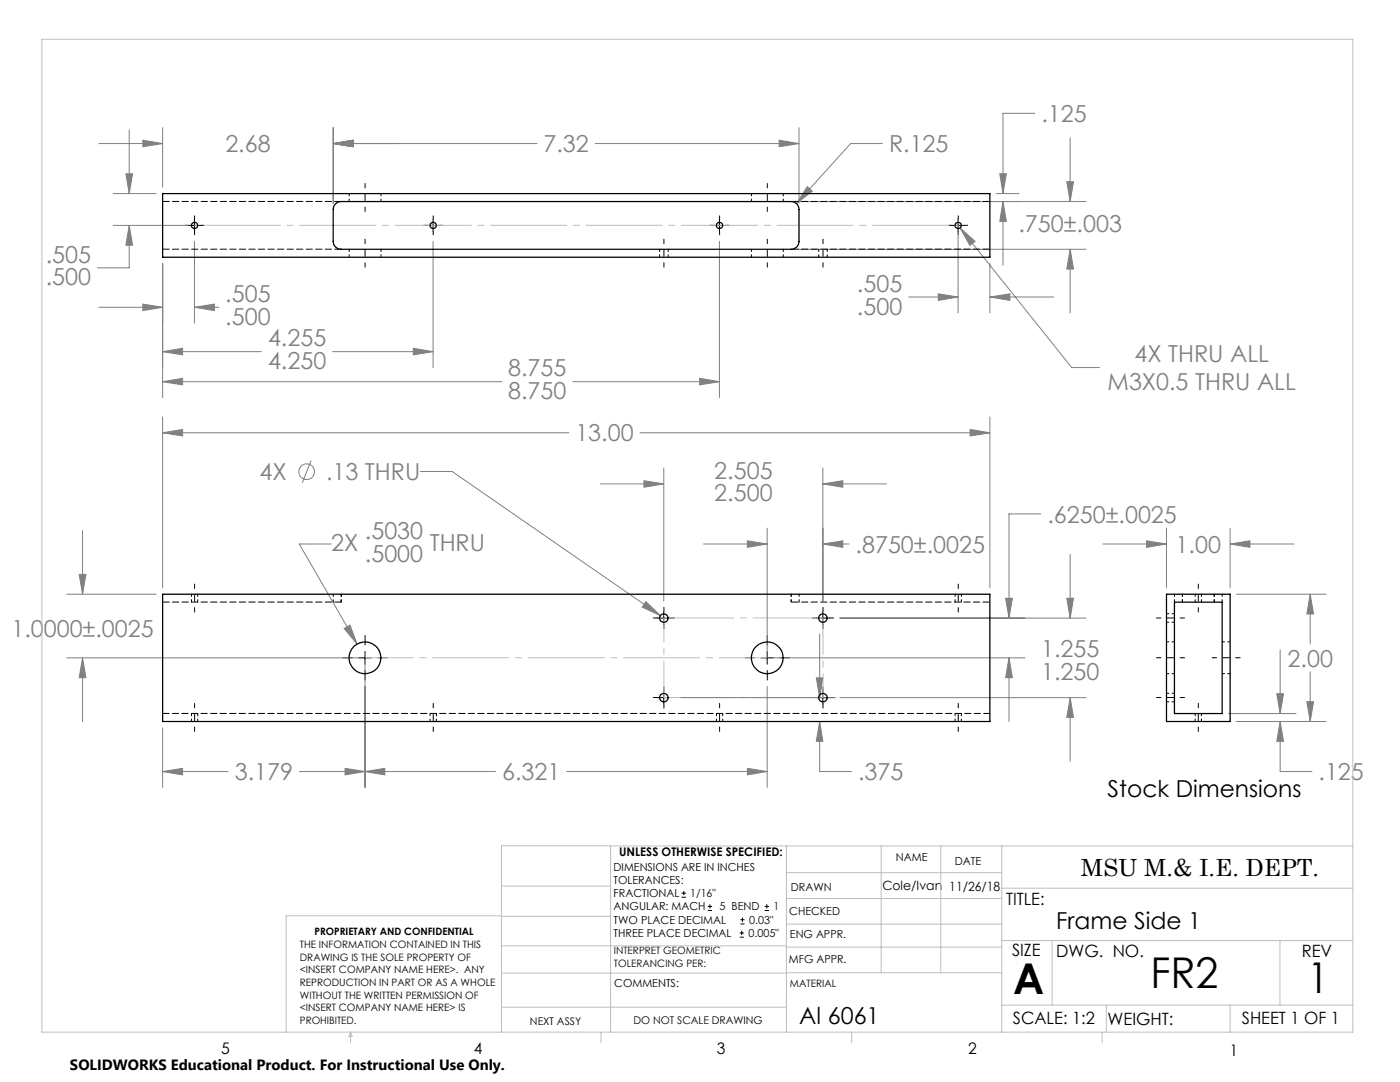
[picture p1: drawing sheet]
<svg xmlns="http://www.w3.org/2000/svg" width="279mm" height="216mm" viewBox="0 0 279 216" stroke-linecap="round" stroke-linejoin="round" font-family="sans-serif">
<g fill="none" stroke="#808080" stroke-width=".2">
<path d="M19.8 28.6h12.7M22.6 38.6h8.6M25.1 34.7h1.4l-.7 3.9zM25.8 25.9v12.7M28.5 28l4 .6-4 .7zM32.5 25.5v11.9M66.5 28.6l3.9-.6v1.3zM66.5 25.5v15M66.5 28.6h40.7M118.8 28.6h40.7M155.5 28l4 .6-4 .7zM159.5 25.5v15"/>
<path d="M161.1 37.3l1 .8-3.2 2.5zM176.1 28.6h-6.3l-10.9 12M198.8 38.6h4.5M199.5 34.7h1.3l-.6 3.9zM206.5 22.6h-6.3v16M212.9 36.3h1.3l-.6 3.9zM213.6 27.5v12.7M22.6 45h14.9M25.8 45l.7 3.9h-1.4zM25.8 45v8.4h-6.4M32.5 52.6v26.7M38.8 48.2v16.3"/>
<path d="M86.4 48.2v25.1M143.6 48.2v31.1M159.1 40.2h57.6M159.1 49.7h57.6M181.4 59.3h9.8M187.3 58.6l3.9 .7-3.9 .6zM191.2 46.2v16.2M191.6 45.5l3 2.7-1 .8zM191.6 45.5l22.3 27.8h5.5M197.6 59.3l3.9-.7v1.3zM197.6 52.6v9.8M197.6 59.3h12.7"/>
<path d="M200.2 40.2l.6 4h-1.3zM200.2 40.2v12.7M213.6 49.7l.6 4h-1.3zM213.6 49.7v12.7M19.8 61.3h12.7M28.5 60.7l4 .6-4 .7zM32.5 70.2l3.9-.7v1.3zM32.5 76.2l3.9-.7v1.3zM32.5 70.2h19.7M32.5 76.2h67.6M38.8 61.3l4-.6v1.3zM38.8 61.3h4.9"/>
<path d="M66.4 70.2h20M82.5 69.5l3.9 .7-3.9 .6zM114.3 76.2h29.3M139.6 75.5l4 .7-4 .6zM32.5 86.4l3.9-.7v1.3zM32.5 83.2v34.1M32.5 86.4h81M62.1 91.9l-1.8 4.4M83.9 94.1h6.3l41.6 28.7M119.8 96.6h12.7M127.7 86.4h69.9M128.5 95.9l4 .7-4 .6z"/>
<path d="M132.5 93.4v26.5M164.2 96.6l4-.7v1.3zM164.2 93.4v26.5M164.2 96.6h12.7M193.6 85.7l4 .7-4 .6zM197.6 83.2v34.1M13.3 118.6h17.9M15.8 114.6h1.3l-.6 4zM16.5 105.9v12.7M66.1 108.5h-6.4l11.6 20M140.4 108.5h12.7M149.2 107.9l3.9 .6-3.9 .7z"/>
<path d="M153.1 105.4v24.6M164.2 108.5l4-.6v1.3zM164.2 108.5h5.2M200.7 119.4h1.3l-.6 3.9zM207.7 102.6h-6.3v20.7M212.9 119.4h1.3l-.6 3.9zM213.6 110.6v12.7M220.1 108.5h12.7M228.8 107.9l4 .6-4 .7zM232.8 105.4v11.9M245.5 108.5l3.9-.6v1.3zM245.5 108.5h12.7"/>
<path d="M245.5 105.4v11.9M246.8 118.6h17.9M261.5 118.6l.6 3.9h-1.3zM261.5 118.6v9.9M13.3 131.3h58.3M16.5 131.3l.6 3.9h-1.3zM16.5 131.3v12.7M68.7 125.4l1.1-.7 1.5 3.8zM72.8 132.5v24.6M128.9 120.1l2.9 2.7-3.6-1.7zM135.9 139.2h30.9M153.1 137v20.1"/>
<path d="M154.4 131.3h50.1M162.9 135.3h1.3l-.6 3.9zM163.6 126.5v12.7M167.6 123.3h49.1M167.6 139.2h49.1M201.4 131.3l.6 3.9h-1.3zM201.4 131.3v12.7M213.6 139.2l.6 4h-1.3zM213.6 139.2v12.7M254.8 138.4h1.4l-.7 4zM255.5 129.7v12.7M261.5 134.1v9.9"/>
<path d="M32.5 154l3.9-.7v1.3zM32.5 145.2v11.9M32.5 154h13M59.8 154h39.1M68.9 153.3l3.9 .7-3.9 .6zM72.8 154l4-.7v1.3zM113.1 154h40M149.2 153.3l3.9 .7-3.9 .6zM163.6 144l.6 3.9h-1.3zM163.6 144v10h6.3M245.2 142.4h13.5M246.8 144h17.9"/>
<path d="M255.5 144l.7 3.9h-1.4zM255.5 144v10h6.3M260.8 140h1.3l-.6 4z"/>
<circle cx="61.2" cy="94.1" r="1.55"/>
</g>
<g fill="none" stroke="#000" stroke-width=".2">
<path d="M37.5 45h2.6M38.8 43.7v2.5M85.2 45h2.5M86.4 43.7v2.5M142.3 45h2.6M143.6 43.7v2.5M189.9 45h2.6M191.2 43.7v2.5M71.6 131.3h2.5M72.8 130v2.5M131.2 139.2h2.5M131.2 123.3h2.5"/>
<path d="M132.5 122.1v2.5M132.5 137.9v2.6M151.8 131.3h2.6M153.1 130v2.5M162.9 139.2h2.6M162.9 123.3h2.6M164.2 122.1v2.5M164.2 137.9v2.6M136 179h.9M136 178.2h.9M136.5 177.8v.8M141.3 181.7h.8"/>
<path d="M141.3 180.9h.8M141.7 180.4v.9M147.6 187h.8M147.6 186.2h.8M147.8 184.4h.8M147.8 183.5h.8M148 185.7v.9M148.2 183.1v.8M152.6 181.7h.9M152.6 180.9h.9M153 180.4v.9"/>
</g>
<g fill="none" stroke="#000" stroke-width=".2" stroke-dasharray="15.2 1.3 1.3 1.3" stroke-dashoffset="14.4">
<path d="M72.9 42.2v-5.6M72.9 53.3v-5.6M132.5 53.3v-5.6M153.1 53.3v-5.6M153.1 42.2v-5.6M164.2 53.3v-5.6M191.2 116.5v5.6M38.8 122.1v-5.6M230.8 123.3h5.6M230.8 139.2h5.6M230.8 131.2h5.6M239.1 122.1v-5.6"/>
<path d="M247.5 131.2h-5.6M38.8 145.9v-5.5M86.5 145.9v-5.5M143.6 145.9v-5.5M191.2 145.9v-5.5M239.1 145.9v-5.5"/>
</g>
<g fill="none" stroke="#000" stroke-width=".2" stroke-dasharray="15.2 1.3 1.3 1.3">
<path d="M37.6 45h-.7M38.8 43.7v-.6M38.8 46.2v.7M40.1 45h.6M85.2 45h-.6M86.5 43.7v-.6M86.5 46.2v.7M87.7 45h.7M142.3 45h-.6M143.6 43.7v-.6M143.6 46.2v.7M144.9 45h.6"/>
<path d="M190 45h-.7M191.2 43.7v-.6M191.2 46.2v.7M192.5 45h.6M70.3 131.2h-1.9M72.9 128.7v-1.9M72.9 133.8v1.9M75.4 131.2h1.9M131.2 139.2h-.8M131.2 123.3h-.8M132.5 137.9v-.8M132.5 122v-.8"/>
<path d="M132.5 124.6v.8M133.8 139.2h.8M133.8 123.3h.8M150.6 131.2h-1.9M153.1 128.7v-1.9M153.1 133.8v1.9M155.7 131.2h1.9M163 139.2h-.9M163 123.3h-.9M164.2 137.9v-.8M164.2 122v-.8M164.2 124.6v.8"/>
<path d="M165.5 139.2h.9M165.5 123.3h.9M132.5 140.5v.8M164.2 140.5v.8"/>
</g>
<path d="M72.9 131.2h80.2" fill="none" stroke="#c0c0c0" stroke-width=".2" stroke-dasharray="15.2 1.3 1.3 1.3" stroke-dashoffset="5.6"/>
<path d="M132.5 123.3h31.7M164.2 139.2h-31.7" fill="none" stroke="#c0c0c0" stroke-width=".2" stroke-dasharray="15.2 1.3 1.3 1.3" stroke-dashoffset="1.3"/>
<path d="M132.5 139.2v-15.9M164.2 123.3v15.9" fill="none" stroke="#c0c0c0" stroke-width=".2" stroke-dasharray="15.2 1.3 1.3 1.3" stroke-dashoffset="7.9"/>
<path d="M38.8 45h152.4" fill="none" stroke="#c0c0c0" stroke-width=".2" stroke-dasharray="15.2 1.3 1.3 1.3" stroke-dashoffset="-1.9"/>
<g fill="none" stroke="#c0c0c0" stroke-width=".2">
<path d="M8.4 7.8h261.6v198.2h-261.6zM100.1 176.8h21.7M121.8 168.8v37.2M157 168.8v37.2M157 179.3h42.9M157 174.1h42.9M175.9 168.8v25.3M187.7 168.8v25.3M199.9 177.2h70.1M199.9 168.8v37.2M270 168.8h-169.9v37.2M100.1 194.2h56.9"/>
<path d="M100.1 188.7h56.9M100.1 182.8h21.7M100.1 182.7h-43v23.3M157 194.1h42.9M157 184.4h42.9M157 189h42.9M199.9 187.7h70.1M210 187.7v12.9M255.4 187.7v12.9M70 206v2.1M70 206l.3 .8h-.7zM100.1 201h56.9"/>
<path d="M119.9 206v2.1M170 206v2.1M199.9 200.6h70.1M220 206v2.1M220.8 200.6v5.4M245.5 200.6v5.4"/>
</g>
<g fill="#808080">
<path d="M15.8 114.6h1.3l-.6 4zM16.5 131.3l.6 3.9h-1.3z"/>
<path d="M68.7 125.4l2.6 3.1-1.5-3.8zM32.5 154l3.9-.7v1.3zM68.9 153.3l3.9 .7-3.9 .6zM149.2 107.9l3.9 .6-3.9 .7zM164.2 108.5l4-.6v1.3zM128.5 95.9l4 .7-4 .6zM164.2 96.6l4-.7v1.3zM201.4 131.3l.6 3.9h-1.3zM200.7 119.4h1.3l-.6 3.9zM212.9 119.4h1.3l-.6 3.9zM213.6 139.2l.6 4h-1.3zM72.8 154l4-.7v1.3zM149.2 153.3l3.9 .7-3.9 .6zM32.5 86.4l3.9-.7v1.3zM193.6 85.7l4 .7-4 .6zM162.9 135.3h1.3l-.6 3.9zM163.6 144l.6 3.9h-1.3zM128.9 120.1l-.7 1 3.6 1.7zM66.5 28.6l3.9-.6v1.3zM155.5 28l4 .6-4 .7zM212.9 36.3h1.3l-.6 3.9zM213.6 49.7l.6 4h-1.3zM199.5 34.7h1.3l-.6 3.9zM200.2 40.2l.6 4h-1.3zM28.5 60.7l4 .6-4 .7zM38.8 61.3l4-.6v1.3zM161.1 37.3l-2.2 3.3 3.2-2.5zM28.5 28l4 .6-4 .7zM66.5 28.6l3.9-.6v1.3zM191.6 45.5l2 3.5 1-.8zM25.1 34.7h1.4l-.7 3.9zM25.8 45l.7 3.9h-1.4zM187.3 58.6l3.9 .7-3.9 .6zM197.6 59.3l3.9-.7v1.3zM32.5 70.2l3.9-.7v1.3zM82.5 69.5l3.9 .7-3.9 .6zM32.5 76.2l3.9-.7v1.3zM139.6 75.5l4 .7-4 .6zM228.8 107.9l4 .6-4 .7zM245.5 108.5l3.9-.6v1.3zM261.5 118.6l.6 3.9h-1.3zM260.8 140h1.3l-.6 4zM254.8 138.4h1.4l-.7 4zM255.5 144l.7 3.9h-1.4z"/>
</g>
<g fill="none" stroke="#000" stroke-width=".25">
<path d="M32.5 38.6h165.1v12.7h-165.1zM67 40.7l.5-.4 .6-.1h89.8a1.57 1.57 0 0 1 1.6 1.6v6.4a1.57 1.57 0 0 1-1.6 1.5h-89.8a1.57 1.57 0 0 1-1.6-1.5v-6.4l.1-.6zM32.5 118.6h165.1v25.4h-165.1zM232.8 118.6h12.7v25.4h-12.7zM234.4 120.2h9.5v22.2h-9.5z"/>
<circle cx="38.8" cy="45" r=".63"/>
<circle cx="86.5" cy="45" r=".63"/>
<circle cx="143.6" cy="45" r=".63"/>
<circle cx="191.2" cy="45" r=".63"/>
<circle cx="72.8" cy="131.3" r="3.2"/>
<circle cx="132.5" cy="123.3" r=".84"/>
<circle cx="132.5" cy="139.2" r=".84"/>
<circle cx="153.1" cy="131.3" r="3.2"/>
<circle cx="164.2" cy="123.3" r=".84"/>
<circle cx="164.2" cy="139.2" r=".84"/>
</g>
<path d="M157.9 49.7h39.7M157.9 40.2h39.7M157.9 120.1h39.7" fill="none" stroke="#000" stroke-width=".2" stroke-dasharray="1.3 .6" stroke-dashoffset="-.2"/>
<path d="M32.5 49.7h35.6M32.5 40.2h35.6M32.5 120.1h35.6M32.5 142.4h165.1" fill="none" stroke="#000" stroke-width=".2" stroke-dasharray="1.3 .6"/>
<g fill="none" stroke="#000" stroke-width=".2" stroke-dasharray="1.3 .6" stroke-dashoffset=".8">
<path d="M69.7 38.6v1.6M150 38.6v1.6M69.7 49.7v1.6M76 40.2v-1.6M76 51.3v-1.6M131.6 49.7v1.6M133.3 51.3v-1.6M150 49.7v1.6M156.3 40.2v-1.6M156.3 51.3v-1.6M163.4 49.7v1.6M165.1 51.3v-1.6"/>
<path d="M38.2 118.5v1.6M190.6 118.5v1.6M238.5 118.5v1.6M39.5 120.1v-1.6M66.5 120.1v-1.6M68.1 120.1v-1.6M157.9 120.1v-1.6M159.5 120.1v-1.6M191.9 120.1v-1.6M232.8 124.2h1.6M232.8 134.4h1.6M234.4 120.1v-1.6"/>
<path d="M234.4 138.3h-1.6M234.4 122.5h-1.6M234.4 128.1h-1.6M236 120.1v-1.6M239.8 120.1v-1.6M242.3 120.1v-1.6M243.9 120.1v-1.6M243.9 134.4h1.6M245.5 128.1h-1.6M38.2 142.4v1.5M39.5 143.9v-1.5M85.8 142.4v1.5"/>
<path d="M87.1 143.9v-1.5M143 142.4v1.5M144.2 143.9v-1.5M190.6 142.4v1.5M191.9 143.9v-1.5M232.8 140h1.6M238.5 142.4v1.5M239.8 143.9v-1.5"/>
</g>
<g font-size="8.5">
<text x="229.6" y="197.1">FR2</text>
<text x="202.2" y="198.3">A</text>
<text x="260.9" y="198.1">1</text>
</g>
<g font-size="4.7" fill="#808080">
<text x="207.8" y="24.4">.125</text>
<text x="45" y="30.4">2.68</text>
<text x="108.5" y="30.4">7.32</text>
<text x="177.4" y="30.4">R.125</text>
<text x="203.3" y="46.2">.750±.003</text>
<text x="9.1" y="52.4">.505</text>
<text x="9.1" y="56.9">.500</text>
<text x="171" y="58.2">.505</text>
<text x="45" y="60.3">.505</text>
<text x="45" y="64.8">.500</text>
<text x="171" y="62.8">.500</text>
<text x="53.5" y="69.1">4.255</text>
<text x="53.5" y="73.6">4.250</text>
<text x="101.4" y="75.1">8.755</text>
<text x="221" y="77.9">M3X0.5 THRU ALL</text>
<text x="226.4" y="72.3">4X THRU ALL</text>
<text x="101.4" y="79.6">8.750</text>
<text x="114.8" y="88.1">13.00</text>
<text x="51.8" y="95.8">4X</text>
<text x="65.1" y="95.8">.13 THRU</text>
<text x="142.6" y="95.5">2.505</text>
<text x="142.6" y="100.1">2.500</text>
<text x="72.8" y="107.5">.5030</text>
<text x="209" y="104.3">.6250±.0025</text>
<text x="66.1" y="110">2X</text>
<text x="72.8" y="112.1">.5000</text>
<text x="85.8" y="110">THRU</text>
<text x="170.8" y="110.3">.8750±.0025</text>
<text x="234.6" y="110.3">1.00</text>
<text x="2.3" y="127.2">1.0000±.0025</text>
<text x="207.8" y="131.2">1.255</text>
<text x="207.8" y="135.7">1.250</text>
<text x="257" y="133">2.00</text>
<text x="46.9" y="155.7">3.179</text>
<text x="100.2" y="155.7">6.321</text>
<text x="171.2" y="155.7">.375</text>
<text x="263.1" y="155.7">.125</text>
</g>
<g font-size="4.7">
<text x="221" y="159">Stock Dimensions</text>
<text x="215.7" y="174.7">MSU M.&amp; I.E. DEPT.</text>
<text x="210.8" y="185.4">Frame Side 1</text>
<text x="159.5" y="204.4">Al 6061</text>
</g>
<g font-size="3.4">
<text x="200.8" y="180.5">TITLE:</text>
<text x="202" y="190.8">SIZE</text>
<text x="210.8" y="190.9">DWG. NO.</text>
<text x="259.8" y="191">REV</text>
<text x="202.1" y="204.4">SCALE: 1:2</text>
<text x="221" y="204.5">WEIGHT:</text>
<text x="247.8" y="204.4">SHEET 1 OF 1</text>
</g>
<g font-size="3.2">
<text x="44.2" y="210.4">5</text>
<text x="94.6" y="210.3">4</text>
<text x="143.1" y="210.4">3</text>
<text x="193.2" y="210.3">2</text>
<text x="245.4" y="210.6">1</text>
</g>
<text font-size="3" x="14" y="213.5">SOLIDWORKS Educational Product. For Instructional Use Only.</text>
<g font-size="2.5">
<text x="176.1" y="177.7">Cole/Ivan</text>
<text x="189.5" y="177.8">11/26/18</text>
</g>
<text font-size="2.4" x="123.6" y="170.8">UNLESS OTHERWISE SPECIFIED:</text>
<g font-size="2.2">
<text x="122.5" y="173.7">DIMENSIONS ARE IN INCHES</text>
<text x="178.8" y="171.8">NAME</text>
<text x="190.6" y="172.5">DATE</text>
<text x="122.5" y="176.4">TOLERANCES:</text>
<text x="122.5" y="179">FRACTIONAL</text>
<text x="137.8" y="179">1/16&quot;</text>
<text x="157.8" y="177.8">DRAWN</text>
<text x="122.5" y="184.3">TWO PLACE DECIMAL</text>
<text x="122.5" y="181.7">ANGULAR: MACH</text>
<text x="143.6" y="181.7">5 BEND</text>
<text x="149.5" y="184.3">0.03&quot;</text>
<text x="154.4" y="181.7">1</text>
<text x="157.5" y="182.5">CHECKED</text>
<text x="122.5" y="187">THREE PLACE DECIMAL</text>
<text x="149.4" y="187">0.005&quot;</text>
<text x="157.6" y="187.2">ENG APPR.</text>
<text x="122.6" y="197">COMMENTS:</text>
<text x="157.4" y="192.2">MFG APPR.</text>
</g>
<g font-size="2.1">
<text x="105.8" y="204.5">NEXT ASSY</text>
<text x="126.4" y="204.3">DO NOT SCALE DRAWING</text>
</g>
<g font-size="2">
<text x="59.8" y="189.2">THE INFORMATION CONTAINED IN THIS</text>
<text x="59.8" y="191.7">DRAWING IS THE SOLE PROPERTY OF</text>
<text x="62.8" y="186.5">PROPRIETARY AND CONFIDENTIAL</text>
<text x="122.5" y="190.4">INTERPRET GEOMETRIC</text>
<text x="59.8" y="194.2">&lt;INSERT COMPANY NAME HERE&gt;. ANY</text>
<text x="59.8" y="196.8">REPRODUCTION IN PART OR AS A WHOLE</text>
<text x="122.5" y="192.9">TOLERANCING PER:</text>
<text x="157.7" y="197">MATERIAL</text>
<text x="59.8" y="199.3">WITHOUT THE WRITTEN PERMISSION OF</text>
<text x="59.8" y="201.8">&lt;INSERT COMPANY NAME HERE&gt; IS</text>
<text x="59.8" y="204.3">PROHIBITED.</text>
</g>
</svg>
